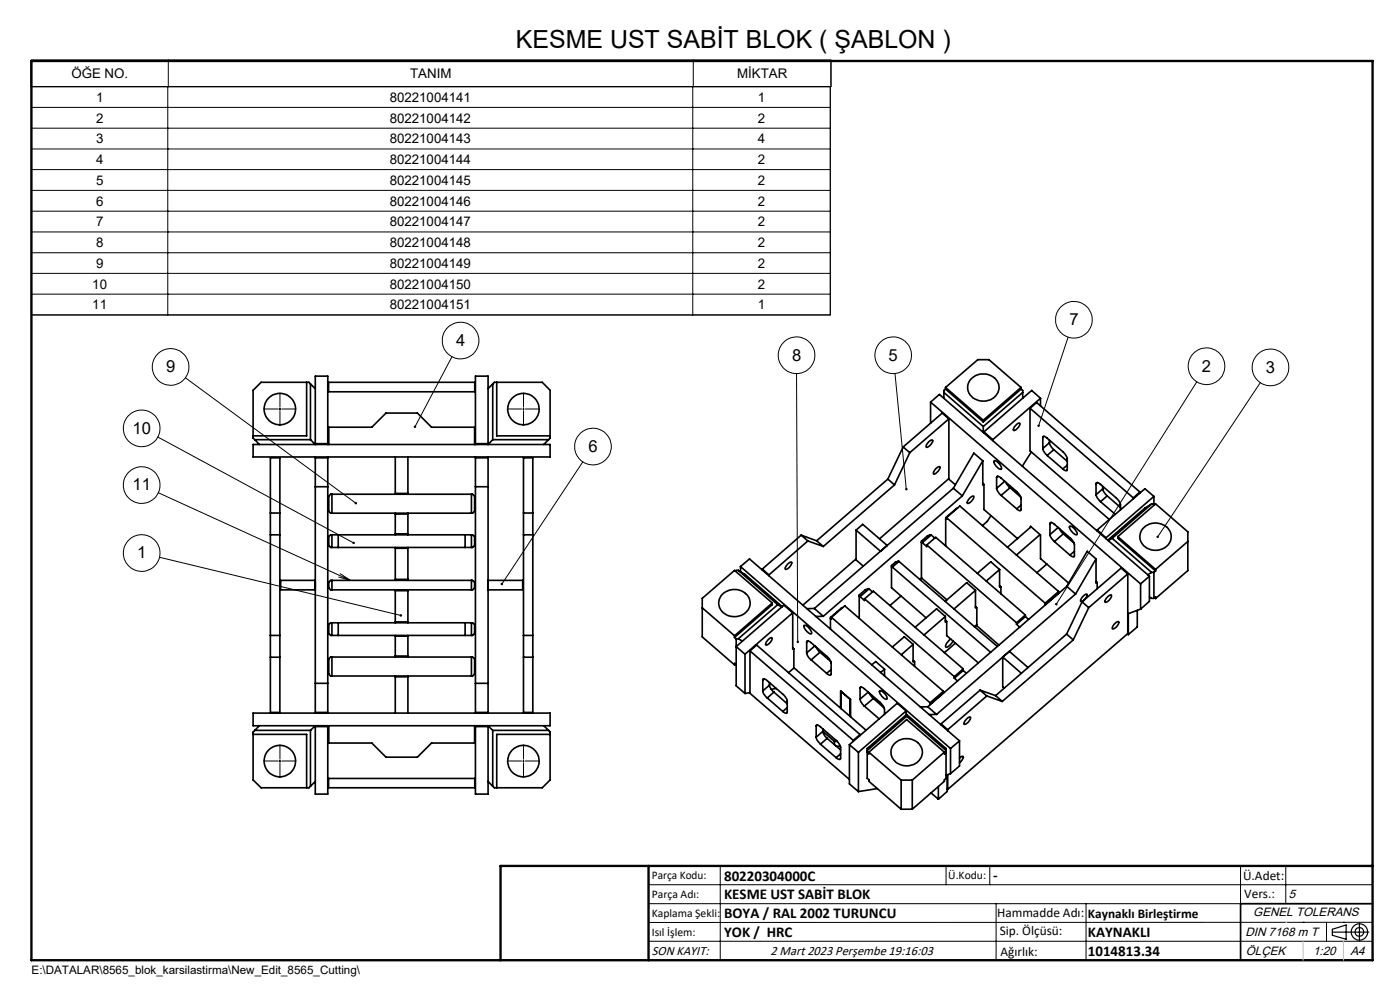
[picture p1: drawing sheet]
<svg xmlns="http://www.w3.org/2000/svg" width="297mm" height="210mm" viewBox="0 0 297 210" stroke-linecap="round" stroke-linejoin="round" font-family="sans-serif">
<g fill="none" stroke="#000" stroke-width=".35">
<path d="M53.7 94.3h63v2.6h-63zM54 93.3h11.9M54 93.3l1 1M57.4 97.1h2v54h-2zM65.1 81.1v11.4h-11.4M65.9 93.3l1 1v-14.5h2.6v14.5M65.9 81.4l-.4-.3h-10.1l-1.7 1.7v10.1l.3 .4M65.9 81.4v11.9M65.9 81.4l1 1M66.9 96.9v54.4M66.9 97.1h2.6M66.9 94.1h2.6"/>
<path d="M69.5 96.9v54.4M69.7 81.1h31v2h-31zM69.7 94.3v-3.7h9.2l3-3h6.6l3 3h9.2v3.7M83.9 96.9v7.9M86.5 96.9v7.9M100.9 97.1h2.6M100.9 94.1h2.6M100.9 96.9v54.4M103.5 82.4l1.4-1.3h10.1l1.7 1.7v10.1l-1.3 1.4M103.5 96.9v54.4M104.5 93.3l-1 1v-14.5h-2.6v14.5M104.5 81.4v11.9"/>
<path d="M104.5 93.3h11.9M105.4 81.1v11.4h11.3M111.1 97.1h1.9v54h-1.9zM191.6 94.8l1.4 1.2M191.6 94.8l-3.3 6.8M193 96l-3.2 6.9M197.2 93.6l.2-.2a.28 .28 0 0 1 .4-.1 .28 .28 0 0 1 0 .5 1.41 1.41 0 0 1-1.3 1l.1-.5zM197.4 85.3v4.5M197.4 85.3l44.6 38.6M197.4 85.3l1.9-1.6 44.5 38.5M198.6 99.3l.3-.2a.3 .3 0 0 1 .5 0 .3 .3 0 0 1-.1 .4l-.8 .9a.3 .3 0 0 1-.5 .1 .3 .3 0 0 1 .1-.5zM200.2 83.2l8.4 7.3"/>
<path d="M200.6 82.5l-.4 .3v1.7M200.6 82.5l8 7M200.6 82.2v.3M200.6 82.2l8 6.9M200.6 82.2l6.8-5.9h2.4l6.8 5.9M201.3 88.9l-8.3 7.1M201.3 88.9v12.6l-14.7 12.8M201.3 88.9l-1.4-1.3-8.3 7.2M205.8 80.6a3.5 3.5 0 0 1 3.6-1.2 3.5 3.5 0 0 1 2.5 2.7 3.4 3.4 0 0 1-2.3 2.9 3.4 3.4 0 0 1-3.6-1 2.56 2.56 0 0 1-.2-3.4zM208.5 97.7l-4.3 7.5M208.5 97.7v5.1l.1-.1M208.5 97.7l-1.9-1.6-4.4 7.5"/>
<path d="M208.6 89.1v.4M208.6 90.5v1.2M208.7 91.6v.2M208.7 91.6l1.9 1.7M210.6 93.3v.1M210.9 97.7a1.83 1.83 0 0 1 1.5 1.8 1.83 1.83 0 0 1-1.5-1.8zM215.7 90.1l.3-.3a.28 .28 0 0 1 .4 0 .28 .28 0 0 1-.1 .5 1.19 1.19 0 0 1-1.3 .9l.1-.5zM216.6 82.5l.4 .3v1.7M216.6 82.5l-8 7M216.6 82.2l-8 6.9M216.6 82.2v.3M217 83.2l-8.4 7.3"/>
<path d="M218.5 86.6v9l16.8 14.6M218.5 86.6l21.9 19M218.5 86.6l1.4-1.2 21.9 19M218.8 95.9l-1.9 3M220.7 84.5v1.6M220.7 84.5l-10.1 8.8M220.7 84.5l-1.8-1.7-10.2 8.8M221.2 95.1l.2 .7 .7 .8M221.2 92.8a.34 .34 0 0 1 .3-.3 .34 .34 0 0 1 .4 .2l3.7 3.2 .6 .8 .2 .6v2.3a.43 .43 0 0 1-.4 .3 .43 .43 0 0 1-.4-.3l-.1-.1M221.2 92.8v2.3M221.5 92.6l-.3 .2M222.1 96.6l3.4 2.9"/>
<path d="M222.6 93.9l.2 .6 .8 .9M222.6 93.9l-1.4 1.2M222.6 93.4v.5M223.6 95.4l2.8 2.5M223.6 95.4l-1.5 1.2M226.4 98.7l-.9 .8M57.4 113.4h2M57.4 108.8h2M66.9 103.2h2.6M70.1 113.4h30.2l.4 .4v1.9l-.4 .4h-30.2l-.4-.4v-1.9zM70.1 104.8h30.2l.4 .5v3.1l-.4 .5h-30.2l-.4-.5v-3.1zM70.4 104.8v4.1"/>
<path d="M70.4 113.4v2.7M71.8 113.4v2.7M83.9 116.3h2.6M83.9 108.9v4.5M83.9 116.1v7M83.9 104.7h2.6M83.9 113.2h2.6M83.9 109h2.6M86.5 108.9v4.5M86.5 116.1v7M98.7 113.4v2.7M100 104.8v4.1"/>
<path d="M100 113.4v2.7M100.9 103.2h2.6M111.1 113.4h1.9M111.1 108.8h1.9M167.1 119.7l.4-.4a.3 .3 0 0 1 .5 0 .3 .3 0 0 1-.2 .5l-.8 .9a.27 .27 0 0 1-.5 0 .27 .27 0 0 1 .2-.4zM170 113.5l-8.3 7.2M170 113.5l1.4 1.3M170 113.5l3.2 1.2M171.4 114.8l3.3 1.1M171.4 114.8l-8.3 7.1M173.2 114.7l1.5 1.2M181.6 112.5l1.4-1.3 5.2 4.5-1.4 1.2z"/>
<path d="M181.6 112.5v6.3l1.6 1.3M181.6 118.6l-11.3 9.8M188.3 101.6l1.5 1.3M188.3 101.6l-15.1 13.1M189.8 102.9l-15.1 13M190.7 119.1l-.7 .1-.9 .8v4.7l7.4 6.3M190.7 119.1l-1.4 1.2M190.7 119.1l20.9 18M195.5 115.1h.2M195.7 115.1l.9 .8v-.3M196.6 115.6l19.1 16.5M196.6 115.6l1.9-1.6 19 16.4"/>
<path d="M197.6 113.5l-.8 .2-1.3 1.1v7.8l5.4 4.6M197.6 113.5l-1.9 1.6M197.6 113.5l.7 .7M200.8 109.8v.3h-.2M200.8 109.8l20.9 18.1M200.8 109.8l2.8-2.5 21 18.2M201.2 101.6l1.5 1.2M202.2 103.6l2 1.6M202.2 103.6l-29.4 25.5M203.2 107.8l-2.6 2v6M204.2 105.2l-29.5 25.5M205.9 105.5l.2-.1a.25 .25 0 0 1 .3-.2 .25 .25 0 0 1 .2 .2 1.59 1.59 0 0 1-1.4 1.3v-.4z"/>
<path d="M208.5 102.5l.2 .3v5.3l7.2 6.2M210.2 109.4l-.8 1.2-1 .9M211.4 103.6l.3 .6 .7 .9M211.4 101.3a.43 .43 0 0 1 .4-.3 .43 .43 0 0 1 .4 .3l3.5 3 .7 .8 .2 .5v2.5a.34 .34 0 0 1-.3 .3 .34 .34 0 0 1-.4-.2l-.2-.3M211.4 101.3v2.3M211.7 101l-.3 .3M212.4 105.1l3.3 2.8M213.1 102.1l-1.7 1.5M213.4 102.3l.9 1.2M214.2 103l-.1 .3M214.3 103.5l-1.9 1.6M214.3 103.5l2.2 1.9"/>
<path d="M216.6 107.1l-.9 .8M218.6 111.9v-.3l2.1 1.9v5l6 5.2M218.7 111.8l-5 4.3M220.6 113.4l-5 4.3M222.1 119.7l-2.1 1.8M222.7 111.1a.43 .43 0 0 1 .5-.3 .43 .43 0 0 1 .4 .3l3.5 3.1 .6 .7 .2 .6v2.4a.3 .3 0 0 1-.2 .3 .3 .3 0 0 1-.3-.2l-.4-.3M222.7 113.4l.4 .8 .6 .7M222.7 111.1v2.3M223 110.8l-.3 .3M223.7 114.9l3.3 2.8M224.5 111.9l-1.8 1.5M224.7 112.1l.9 1.1"/>
<path d="M225.6 113.2l-1.9 1.7M225.6 113.2l2.3 2M226.9 111.6a1.91 1.91 0 0 1 1.6 1.8 1.91 1.91 0 0 1-1.6-1.8zM227.9 116.9l-.9 .8M232.5 102.6a.44 .44 0 0 1 .4-.3 .44 .44 0 0 1 .4 .3l3.9 3.4 .5 1v1.2M232.5 104.9l.3 .7 .7 .8M232.5 102.6v2.3M232.5 118.6v5l.2-.1M232.5 118.6l-4.3 7.4M232.5 118.6l-1.9-1.7-4.3 7.5M232.8 112.4v.2M232.8 112.4l1.8 1.7"/>
<path d="M232.8 102.4l-.3 .2M233.5 106.4l3.1 2.7M233.9 103.7l.3 .6 .7 .9M233.9 103.7l-1.4 1.2M233.9 103.1v.6M234.6 114.1v.2M234.9 105.2l-1.4 1.2M234.9 105.2l2.8 2.4M235.9 114.2l8.4 7.2M235.9 114.2l-.8 .5M237.1 113.8l8-6.9 6.9 5.9v8.2l-6.9 6M237.1 113.8l8 7"/>
<path d="M237.1 113.8v.4l8 6.9M240.4 105.6v.2M241.8 104.4l-1.4 1.2M241.8 104.4v.2M242.5 112a3.5 3.5 0 0 1 6 1.5 3.3 3.3 0 0 1-5.2 2.8 2.65 2.65 0 0 1-.8-4.3zM244.3 106.9h.5M244.3 106.9l-8.4 7.3M244.3 106.9l-1.4 .9-7.9 6.8M244.8 105.3v1.6M244.8 106.9l.1 .2M244.8 105.3l-10.2 8.8M244.8 105.3l-1.9-1.6-10.1 8.7"/>
<path d="M252 114.9l-6.9 5.9M57.4 139.4h2M57.4 134.8h2M66.9 123.1h-7.4v2h7.4M69.7 123.5l.4-.4h30.2l.4 .4v1.2l-.4 .4h-30.2l-.4-.4zM70.1 132.1h30.2l.4 .4v1.9l-.4 .4h-30.2l-.4-.4v-1.9zM70.1 139.4h30.2l.4 .4v3.2l-.4 .4h-30.2l-.4-.4v-3.2zM70.4 123.1v2M70.4 132.1v2.7M70.4 139.4v4M71.8 132.1v2.7M83.9 122.9h2.6"/>
<path d="M83.9 125.1v7M83.9 134.8v4.6M83.9 134.9h2.6M83.9 139.2h2.6M83.9 131.9h2.6M83.9 125.3h2.6M86.5 125.1v7M86.5 134.8v4.6M98.7 132.1v2.7M100 123.1v2M100 132.1v2.7M100 139.4v4"/>
<path d="M103.5 123.1h7.4v2h-7.4M111.1 139.4h1.9M111.1 134.8h1.9M149 128.9l6.8 6M153 126.3a3.5 3.5 0 0 1 6.1 1.3 3.2 3.2 0 0 1-4.6 3 2.76 2.76 0 0 1-1.5-4.3zM155.8 134.9v.3M155.8 135.2l.4 .3M156.2 135.5v10l1.8 1.6M156.2 135.5h.4M156.6 135.5l.9 .5M156.6 121l-.6 .1M156.6 121l8.4 7.3"/>
<path d="M156.6 121l1.4 .8 7.9 6.9M157.1 120.2v1.1M157.1 120.2l44.5 38.6M157.1 120.2l1.9-1.6 44.6 38.6M158 138.8v8.3M159.1 138.1v9l21.1 18.2M159.1 138.1l21.9 18.9M159.1 138.1l1.4-1.3 22 19M161.7 120.7l1.4 1.2M161.7 120.7v.2M162.9 135.8l.6-.5a.27 .27 0 0 1 .3 .1 .27 .27 0 0 1-.1 .4 1.19 1.19 0 0 1-1.3 .9zM163.1 121.9v.2"/>
<path d="M163.8 127.9v.4l-8 6.9M163.8 127.9l-8 7M163.8 127.9l-8-6.9-6.8 5.9v8.2l6.8 5.9M165 128.3l-8.4 7.2M165 128.3l.8 .5M168.2 137.5l.2 .1v4.1M168.2 130l-1.9-1.6-10.1 8.8 1.8 1.6M168.2 130v7.7l.1-.1M168.2 130l-10.2 8.8M170.6 132.6a1.91 1.91 0 0 1 1.5 1.8 1.91 1.91 0 0 1-1.5-1.8zM171.1 138.5l.4 .8 .6 .7M171.1 136.2a.35 .35 0 0 1 .4-.3 .35 .35 0 0 1 .3 .2l4.2 3.8 .3 .7v2.4a.45 .45 0 0 1-.4 .2 .45 .45 0 0 1-.4-.2l-.1-.2"/>
<path d="M171.1 136.2v2.3M171.4 136l-.3 .2M172.1 140l3.3 2.8M172.8 129.1l1.9 1.6M172.8 129.1h-1.6M172.9 137l-1.8 1.5M173.1 137.2l.9 1.2M174 138.4l-1.9 1.6M174 138.4l2.2 1.9M174.7 130.7l-1.6 .1M175.9 139.7l-.2 .1M176.4 130.9v.4h-.2"/>
<path d="M176.4 130.9l20.9 18.2M176.4 130.9l2.8-2.4 20.9 18.1M178.8 128.9l-2.6 2.1v2.4M182.3 126.5l.2 .1M182.5 126.6l.9 .8v-.4M183.4 127l19.1 16.5M183.4 127l1.9-1.6 19 16.5M184.4 124.9l-.8 .2-1.3 1.1v5M184.4 124.9l-1.9 1.7M184.4 124.9l.7 .7M189.1 120.3h.2M189.3 120.3l20.8 18.1"/>
<path d="M191.1 126.4l-2.3 2M193.7 136.7l-2.5 2.2M193.7 136.7v3.7l.2-.2M193.7 136.7l-1.9-1.6-2.5 2.2M195.5 122.7l-.3 .2M200.6 131.6l.2 .2v3l6.7 5.8M200.6 130.8l-4.6 3.9M200.6 130.8v1.1l.2-.1M200.6 130.8l-1.9-1.7-4.6 4M201.7 135.6a1.89 1.89 0 0 0-1 1.7 2.09 2.09 0 0 0 1.5-1.3M202.7 136.4l-2.4 2.1M206.9 128.7l.3 .2v3.8l4.7 4.1"/>
<path d="M206.9 125.2v3.7l.2-.1M206.9 125.2l-4.5 4M206.9 125.2l-1.8-1.6-4.6 4M207.2 132.5l-.5 .5M212.1 124.2l.2 .3v1.5M212.1 120.8l-2.9 2.5M212.1 120.8v3.7l.1-.2M212.1 120.8l-1.9-1.6-2.9 2.4M212.7 139.4l4 3.4M212.7 139.4l1.4-1.2 4 3.4M212.7 139.4v6.3l.3 .3M215.7 132.1v.3"/>
<path d="M215.7 132.4l.6 .6M217.5 130.8l-1.8 1.6M217.5 130.4l-1.8 1.7M217.5 130.4v.4M217.5 130.8l.7 .6M221.7 127.9v.4M221.7 128.3h.1M224.6 125.5l-2.9 2.4M224.6 125.5v.4l-2.9 2.4M226.3 134.5l1.4 1.2M226.3 134.5l-15.1 13.1M226.3 124.4l1.9 1.6"/>
<path d="M226.3 124.4l-29.5 25.5M227.7 135.7l-15.1 13.1M228.2 126l-29.5 25.5M229.6 127.7l1.4 1.2M229.6 127.7l-3.3 6.8M229.7 126.6l.5-.5a.3 .3 0 0 1 .5 0 .3 .3 0 0 1-.2 .5l-.7 .9a.3 .3 0 0 1-.5 .1 .3 .3 0 0 1 0-.5zM231 128.9l-3.3 6.8M232.5 123.4l.3 .2v1.3M234.8 126.8l.5-.5a.3 .3 0 0 1 .5-.1 .3 .3 0 0 1-.1 .5 1.19 1.19 0 0 1-1.3 1zM236.5 132.3l.4-.3a.27 .27 0 0 1 .4-.1 .27 .27 0 0 1 0 .4 1.34 1.34 0 0 1-1.3 1v-.4zM239.2 134.5l.2 .1M239.3 121.7l-8.3 7.2"/>
<path d="M239.3 121.7v12.7l-38.3 33.1M239.3 121.7l-1.5-1.2-8.2 7.2M241.3 129.5v3.5l-1.9 1.6M242 123.9v5.3M242 129.2l-2.6 1v4.4M243.8 126.6l.5 .3h.5M243.8 122.2l-1.8 1.7M243.8 122.2v5.4l-1.8 1.6M244.3 121.4l-.8 .5M244.3 121.4h.5M244.8 121.4v5.5M244.8 126.9l.3-.3v.4"/>
<path d="M244.9 126.8l.2 .2M245.1 121.1l-.3 .3M245.1 120.8v.3M53.7 151.3h63v2.6h-63zM53.7 155.8h11.4v11.3M54 154.9h11.9M55 153.9l-1.3 1.4v10.1l1.7 1.7h10.1l1.4-1.3M65.9 154.9v11.9M66.9 151.1h2.6M66.9 154.1h2.6M66.9 144.9h2.6M69.5 153.9v14.5h-2.6v-14.5l-1 1"/>
<path d="M69.7 153.9v3.7h9.2l3 3h6.6l3-3h9.2v-3.7M83.9 143.4v7.9M83.9 143.6h2.6M86.5 143.4v7.9M100.9 151.1h2.6M100.9 153.9v14.5h2.6v-14.5l1 1M100.9 154.1h2.6M100.9 144.9h2.6M104.5 154.9h11.9M104.5 154.9v11.9M115.4 153.9l1 1M116.4 154.9l.3 .4v10.1l-1.7 1.7h-10.1l-.4-.3"/>
<path d="M116.7 155.8h-11.3v11.3M156 140.9l-.2 .1M156.2 141l-.4-.3v.3M159.1 146.9l-1.1 .2M161.8 146.6l.2 .6 .8 .9M161.8 144.2a.3 .3 0 0 1 .2-.2 .3 .3 0 0 1 .4 .1l3.9 3.4 .4 .4 .3 .7v2.5a.43 .43 0 0 1-.4 .2 .43 .43 0 0 1-.4-.3l-.1-.1M161.8 144.2v2.4M162.1 144l-.3 .2M162.8 148.1l3.3 2.8M163.2 145.3l.3 .8 .7 .7M163.2 145.3l-1.4 1.3M163.2 144.8v.5"/>
<path d="M164.2 146.8l-1.4 1.3M164.2 146.8l2.8 2.5M164.7 146l-1.1 .2M167 150.1l-.9 .8M167.3 142.7l1.2-1 15.2 13.2M173.1 154a.34 .34 0 0 1 .3-.3 .34 .34 0 0 1 .4 .3l3.7 3.2 .6 .7 .2 .6v2.4a.43 .43 0 0 1-.4 .2 .43 .43 0 0 1-.4-.3l-.1-.1M173.1 156.4l.3 .6 .7 .9M173.1 154v2.4M173.4 153.8l-.3 .2M174.1 157.9l3.3 2.8M174.6 155.1l.2 .7 .7 .8M174.6 155.1l-1.5 1.3"/>
<path d="M174.6 154.6v.5M174.6 155.1l2.4 2.2M175.5 156.6l-1.4 1.3M175.5 156.6l2.8 2.5M176.3 142l-.9 .8M177 157.3h.6M177 157.3v.7M177.4 158.3h.9M178.3 150.2v-3.6l2.1 1.8v3.7M178.3 159.9l-.9 .8M178.4 146.7v3.6M180.2 158l1.9 1.6"/>
<path d="M180.2 158v8.3l1.9 1.6M180.3 148.3v3.7M181 157v.3M182.1 159.6v8.3M182.5 146a.28 .28 0 0 1 .2-.3 .28 .28 0 0 1 .3 .1l4.1 3.6 .5 1.1v1M182.5 148.3l.2 .6 .7 .9M182.5 155.8l-1.5 1.2M182.5 146v2.3M182.5 155.8v.2M182.7 145.7l-.2 .3M183.4 149.8l3.1 2.7M184.2 146.8l-1.7 1.5"/>
<path d="M184.3 159.6l8-7 8 7M184.3 159.6l6.9 5.9M184.3 159.6v.3l-.3-.3M184.4 147l.9 1.2M184.9 141l.9-.7 1.8 1.6M185.3 148.2l-1.9 1.6M185.3 148.2l2.2 1.9M186.6 146.6a1.62 1.62 0 0 1 1.5 1.2 .32 .32 0 0 1 0 .5 .32 .32 0 0 1-.5-.1l-.8-.9zM187.3 149.7l-.1 .2M187.6 141.9l-.8 .8M187.6 141.9v1.5M189.6 157.9a3.5 3.5 0 0 1 3.5-1.1 3.5 3.5 0 0 1 2.6 2.7 3.4 3.4 0 0 1-2.4 2.8 3.4 3.4 0 0 1-3.6-1 2.56 2.56 0 0 1-.1-3.4z"/>
<path d="M192.2 150.8l-10.1 8.8M192.2 150.8v.9M192.2 150.8l-1.9-1.6-10.1 8.8M192.3 151.5l-8.3 7.3v6.3l.3 .3v.3l6.9 6M192.3 151.9l8.4 7.3M192.3 151.5l8.4 7.3v6.3l-.4 .3v.3l-6.8 6M192.3 151.9l-8.3 7.3M192.3 151.5v.4M193.7 140.1l.3 .3v.9M196.8 149.9l1.9 1.6M196.8 149.9l-1.6 .1M197.3 149.1v.3"/>
<path d="M197.3 149.4v.1M198.7 151.5l-1.6 .1M199.6 153.6l1.4 1.2M199.6 153.6v.2M200.1 146.6l-2.8 2.5M200.1 147l-2.8 2.4M200.1 146.6v.4M200.1 147h.1M200.3 159.6l-6.8 5.9M200.3 159.6v.3l.4-.3M201 154.8v.2M201.6 158.8v5.3"/>
<path d="M202.5 143.5v.4M202.5 143.9l.6 .6M203.6 157.2v5.3l-2 1.6M203.6 157.2l-2 1.6M204.3 142.2l-1.8 1.7M204.3 141.9l-1.8 1.6M204.3 141.9v.3M204.3 142.2l.7 .6M205.1 152.5l.5-.4a.27 .27 0 0 1 .3 .2 .27 .27 0 0 1-.1 .3 1.19 1.19 0 0 1-1.3 1l.2-.6zM207.9 146.4l1.4 1.2M207.9 146.4l-8.3 7.2M207.9 146.4l3.3 1.2"/>
<path d="M209.3 147.6l3.3 1.2M209.3 147.6l-8.3 7.2M211.2 147.6l1.4 1.2M69.7 165.1h31v2h-31zM103.5 165.8l1 1M186.1 167.3l-4 .6M191.2 165.5h2.3M191.2 171.7h2.3M191.2 165.5v6.2M193.5 165.5v6.2M197.5 168.2l1.6 1.3M199.1 166.9v2.6"/>
<path d="M200.9 167.3l.1 .2M200.9 164.4v3.5l-1.8 1.6M201 164.3v3.2M201.6 164.1l-.9 .4M203.6 160.8l.3-.3a.3 .3 0 0 1 .5 0 .3 .3 0 0 1-.2 .5l-.6 .8M291.2 191.7h-28v12"/>
<circle cx="59.4" cy="86.8" r="3.3"/>
<circle cx="111" cy="86.8" r="3.3"/>
<circle cx="59.4" cy="161.4" r="3.3"/>
<circle cx="111" cy="161.4" r="3.3"/>
</g>
<g fill="none" stroke="#000" stroke-width=".21">
<path d="M6.6 12.8h169.7v5.6h-169.7zM6.7 18.4v48.4h169.4v-48.4M35.6 18.4v48.4M35.7 12.8v5.6M147 18.4v48.4M147.1 12.8v5.6M6.7 22.8h169.4M6.7 27.2h169.4M6.7 31.6h169.4M6.7 36h169.4M6.7 40.4h169.4M6.7 44.8h169.4"/>
<path d="M6.7 49.2h169.4M6.7 53.6h169.4M6.7 58h169.4M6.7 62.4h169.4M95.9 75.7l-7.9 14.8M169 79.3l.2 56.9M189.9 79.2l2.4 24.6M226.6 71.5l-6.3 18.8M33.5 92.7l41.5 22.5M39.3 80.1l36.2 26.6M59.2 86.8h.3M59.4 86.6v.4"/>
<path d="M110.9 86.8h.3M111.1 86.6v.4M123.6 98l-17.1 25.9M253.9 81l-29.8 47.2M267.4 81.2l-21.8 32.7M33.6 104.5l40.7 18.6M33.8 118.2l51.3 12.4M71.9 122.4l2.4 .7M72.2 121.7l2.1 1.4M59.2 161.5h.3M59.4 161.3v.3M110.9 161.5h.3"/>
<path d="M111.1 161.3v.3M137.6 187.7h153.6M137.6 191.7h153.6M137.6 199.7h153.6M152.8 183.7v20M200.7 183.7v4M210 183.7v4M211.3 191.7v12M230.4 191.7v12M263.2 183.7v20M272.8 183.7v8M276.4 195.6h.1"/>
<path d="M281.4 195.6v4.1M285 195.6h.1M291.2 195.6l-153.6 .1"/>
<circle cx="36.2" cy="77.8" r="3.9"/>
<circle cx="97.7" cy="72.2" r="3.9"/>
<circle cx="169" cy="75.3" r="3.9"/>
<circle cx="189.5" cy="75.4" r="3.9"/>
<circle cx="227.8" cy="67.8" r="3.9"/>
<circle cx="256" cy="77.7" r="3.9"/>
<circle cx="269.5" cy="77.9" r="3.9"/>
<circle cx="30.1" cy="90.9" r="3.9"/>
<circle cx="125.8" cy="94.7" r="3.9"/>
<circle cx="30.1" cy="102.9" r="3.9"/>
<circle cx="30.1" cy="117.3" r="3.9"/>
</g>
<g fill="none" stroke="#000" stroke-width=".25">
<path d="M282.6 197.7h7.8M282.6 197.1l3-.9v3l-3-.8zM288.4 195.8v3.8M106.2 203.7h185"/>
<circle cx="288.4" cy="197.7" r="1.74"/>
<circle cx="288.4" cy="197.7" r=".93"/>
</g>
<g fill="none" stroke="#000" stroke-width=".21" stroke-dasharray="15.2 1.3 1.3 1.3" stroke-linecap="butt">
<path d="M59.1 86.8h-3.2M59.4 86.4v-3.1M59.4 87.1v3.2M59.7 86.8h3.2M110.7 86.8h-3.1M111.1 86.4v-3.1M111.1 87.1v3.2M111.4 86.8h3.2M59.1 161.4h-3.2M59.4 161.1v-3.2M59.4 161.8v3.1M59.7 161.4h3.2"/>
<path d="M110.7 161.4h-3.1M111.1 161.1v-3.2M111.1 161.8v3.1M111.4 161.4h3.2"/>
</g>
<path d="M6.7 12.9h284.5v190.8h-284.5zM137.6 183.7v20M291.2 183.7h-185v20" fill="none" stroke="#000" stroke-width=".5"/>
<path d="M276.4 199.7v4M285 199.7v4" fill="none" stroke="#c0c0c0" stroke-width=".21"/>
<path d="M272.8 195.6h.1" fill="none" stroke="#c0c0c0" stroke-width=".25"/>
<path d="M223.9 128v.3l.2-.1-.2 .2a.26 .26 0 0 0 .4-.1 .26 .26 0 0 0-.1-.4 .26 .26 0 0 0-.3 .1zM245.4 113.7v.3l.2-.1-.1 .2a.26 .26 0 0 0 .3-.1 .26 .26 0 0 0-.1-.4 .26 .26 0 0 0-.3 .1zM192.1 103.6v.4h.2v-.2v.2a.27 .27 0 0 0 .2-.4 .27 .27 0 0 0-.4 0zM220.1 90.1v.4h.1l.1-.2-.1 .2h.3a.26 .26 0 0 0 0-.4 .26 .26 0 0 0-.4 0zM169.1 136v.3l.1 .1v-.2l.1 .2a.26 .26 0 0 0 .2-.4 .26 .26 0 0 0-.4 0zM87.8 90.4v.3l.2-.2-.1 .3a.27 .27 0 0 0 .4-.2 .27 .27 0 0 0-.1-.3 .27 .27 0 0 0-.4 .1zM75.3 106.6l-.1 .2a.28 .28 0 0 0 .2 .2 .28 .28 0 0 0 .3-.1l-.2-.2 .2 .1a.27 .27 0 0 0-.1-.3 .27 .27 0 0 0-.3 .1zM74.9 114.9l-.1 .2a.25 .25 0 0 0 .1 .3 .25 .25 0 0 0 .3-.1l-.2-.1 .2 .1a.25 .25 0 0 0 0-.3 .25 .25 0 0 0-.3-.1zM106.3 123.7v.4l.2-.2-.2 .2a.26 .26 0 0 0 .4-.1 .26 .26 0 0 0-.1-.3 .26 .26 0 0 0-.3 0zM84.8 130.3v.1a.27 .27 0 0 0 .1 .4 .27 .27 0 0 0 .4-.2h-.2h.2v-.2z" fill="#000"/>
<text font-size="5.3" x="109.4" y="10.1">KESME UST SABİT BLOK ( ŞABLON )</text>
<g font-size="3.5">
<text x="226.9" y="69">7</text>
<text x="96.7" y="73.4">4</text>
<text x="168" y="76.5">8</text>
<text x="188.5" y="76.5">5</text>
<text x="35.2" y="79">9</text>
<text x="255" y="78.8">2</text>
<text x="268.6" y="79.1">3</text>
<text x="28.1" y="92">10</text>
<text x="124.8" y="95.8">6</text>
<text x="28.1" y="104">11</text>
<text x="29.1" y="118.4">1</text>
</g>
<g font-size="3.2">
<text x="153.6" y="186.8">80220304000C</text>
<text x="153.6" y="190.8">KESME UST SABİT BLOK</text>
<text x="210.7" y="186.6">-</text>
<text x="153.6" y="194.8">BOYA / RAL 2002 TURUNCU</text>
<text x="153.6" y="198.8">YOK / HRC</text>
<text x="230.8" y="198.7">KAYNAKLI</text>
<text x="230.8" y="202.8">1014813.34</text>
</g>
<g font-size="2.8">
<text x="15.1" y="16.6">ÖĞE NO.</text>
<text x="87" y="16.6">TANIM</text>
<text x="156.4" y="16.6">MİKTAR</text>
<text x="20.4" y="21.6">1</text>
<text x="82.7" y="21.6">80221004141</text>
<text x="160.8" y="21.6">1</text>
<text x="20.4" y="26">2</text>
<text x="82.7" y="26">80221004142</text>
<text x="160.8" y="26">2</text>
<text x="20.4" y="30.4">3</text>
<text x="20.4" y="34.8">4</text>
<text x="82.7" y="30.4">80221004143</text>
<text x="82.7" y="34.8">80221004144</text>
<text x="160.8" y="30.4">4</text>
<text x="160.8" y="34.8">2</text>
<text x="20.4" y="39.2">5</text>
<text x="82.7" y="39.2">80221004145</text>
<text x="160.8" y="39.2">2</text>
<text x="20.4" y="43.6">6</text>
<text x="82.7" y="43.6">80221004146</text>
<text x="160.8" y="43.6">2</text>
<text x="20.4" y="48">7</text>
<text x="20.4" y="52.4">8</text>
<text x="82.7" y="48">80221004147</text>
<text x="82.7" y="52.4">80221004148</text>
<text x="160.8" y="48">2</text>
<text x="160.8" y="52.4">2</text>
<text x="20.4" y="56.8">9</text>
<text x="82.7" y="56.8">80221004149</text>
<text x="160.8" y="56.8">2</text>
<text x="19.6" y="61.2">10</text>
<text x="19.6" y="65.6">11</text>
<text x="82.7" y="61.2">80221004150</text>
<text x="82.7" y="65.6">80221004151</text>
<text x="160.8" y="61.2">2</text>
<text x="160.8" y="65.6">1</text>
<text x="263.7" y="186.7">Ü.Adet:</text>
<text x="263.9" y="190.5">Vers.:</text>
<text x="211.5" y="194.5">Hammadde Adı:</text>
<text x="230.8" y="194.7">Kaynaklı Birleştirme</text>
<text x="138.3" y="202.6">SON KAYIT:</text>
<text x="163.4" y="202.6">2 Mart 2023 Perşembe 19:16:03</text>
<text x="212.1" y="198.4">Sip. Ölçüsü:</text>
<text x="212.2" y="202.7">Ağırlık:</text>
</g>
<g font-size="2.6">
<text x="273.4" y="190.4">5</text>
<text x="265.9" y="194.4">GENEL TOLERANS</text>
<text x="264.2" y="198.5">DIN 7168 m T</text>
<text x="264.3" y="202.6">ÖLÇEK</text>
<text x="278.5" y="202.6">1:20</text>
<text x="286.5" y="202.6">A4</text>
</g>
<g font-size="2.5">
<text x="138.3" y="186.4">Parça Kodu:</text>
<text x="138.3" y="190.5">Parça Adı:</text>
<text x="201.2" y="186.5">Ü.Kodu:</text>
<text x="138.3" y="194.5">Kaplama Şekli:</text>
<text x="138.3" y="198.6">Isıl İşlem:</text>
<text x="6.7" y="206.7">E:\DATALAR\8565_blok_karsilastirma\New_Edit_8565_Cutting\</text>
</g>
</svg>
